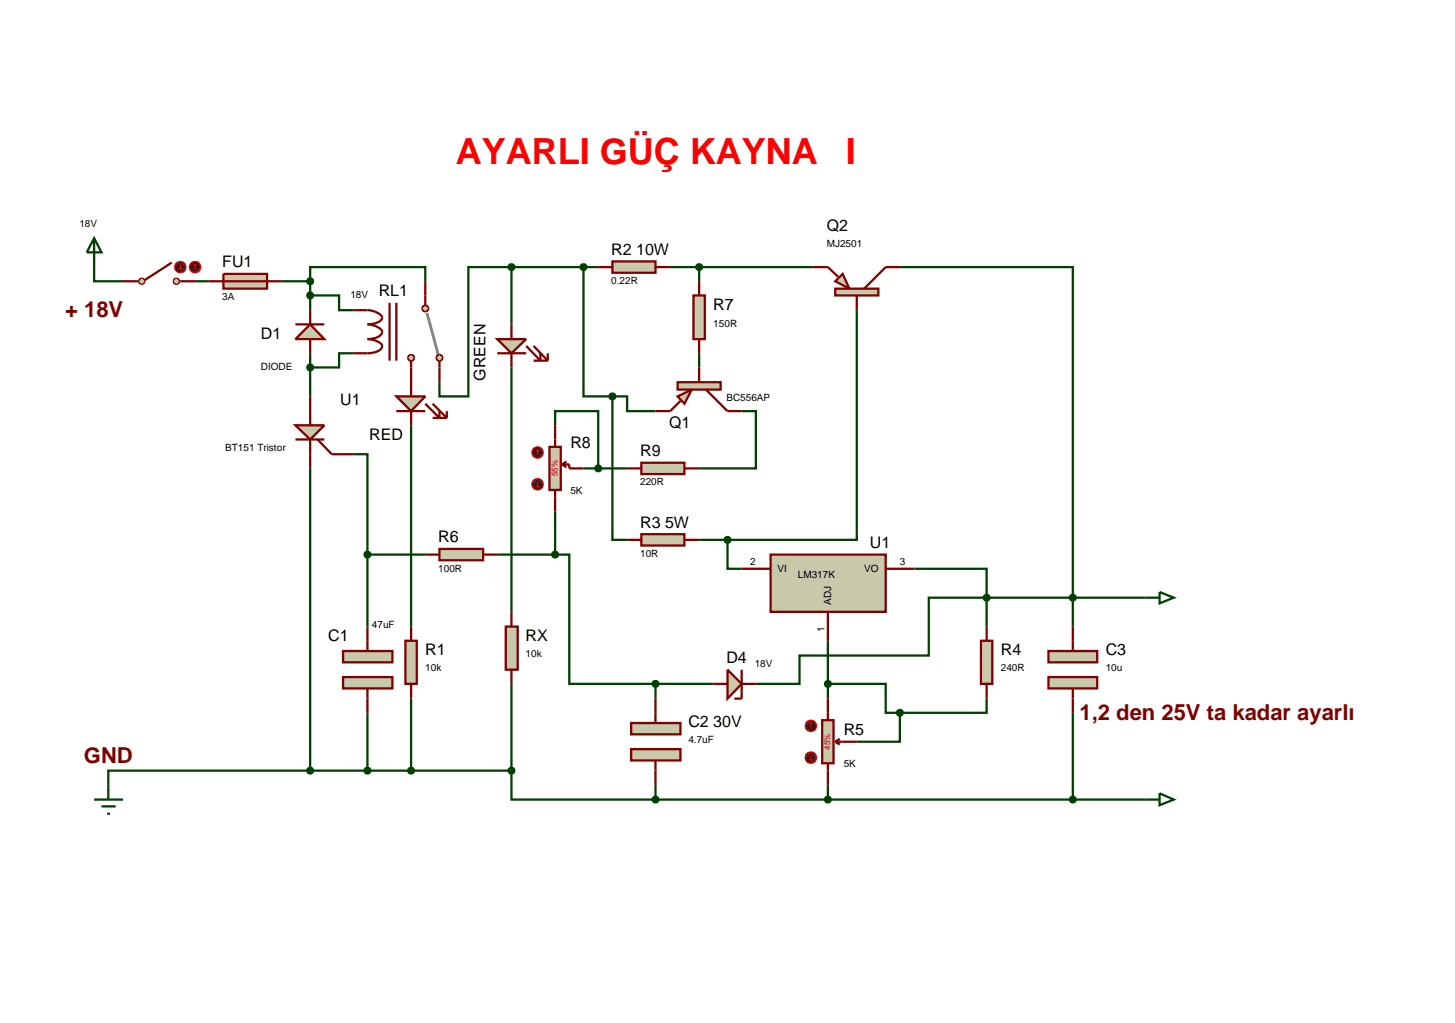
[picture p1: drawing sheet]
<svg xmlns="http://www.w3.org/2000/svg" width="257mm" height="180mm" viewBox="0 0 257 180" stroke-linecap="round" stroke-linejoin="round" font-family="sans-serif">
<g fill="none" stroke="#004000" stroke-width=".4">
<path d="M16.6 42v7.6h5.1M16.6 42l1.3 2.5h-2.6zM34.4 49.6h2.5M49.6 49.6h5.1M54.7 52.1h5.1v2.6h2.5M54.7 49.6v-2.5h20.3v2.5M54.7 49.6v5.1M90.2 47.1h-7.6v22.8h-5.1v-2.5M90.2 47.1v10.1M90.2 47.1h15.3M102.9 47.1v22.8h5.1M118.2 47.1h25.3"/>
<path d="M123.3 47.1v2.5M151.1 54.7v40.5h-22.8M158.7 47.1h30.5v63.4M54.7 62.3v7.6M62.3 62.3h-2.5v2.5h-5.1M72.5 75v35.5M90.2 64.8v43.1M97.9 75v-2.5h7.6v10.1M108 69.9h2.6v2.6h5M108 69.9v25.3h2.6M123.3 62.3v2.5M130.8 72.5h2.5v10.1h-10"/>
<path d="M54.7 82.6v53.3M62.3 80.1h2.5v17.7M64.8 97.8v12.7M64.8 97.8h10.2M87.7 97.8h10.2M97.9 97.8h2.5v22.8h15.2M97.9 90.2v7.6M102.9 82.6h7.7M123.3 95.2h5M128.3 95.2v5.1h2.5M146 113v10.2M161.3 100.3h12.7v5.1"/>
<path d="M174 105.4h-10.2v10.2h-22.8v5h-7.7M174 105.4v5.1M174 105.4h27.9M54.7 135.9h-35.6v2.5M54.7 135.9h35.5M64.8 125.7v10.2M72.5 123.2v12.7M90.2 135.9v5.1h25.4M90.2 120.6v15.3M115.6 120.6v2.6M115.6 138.4v2.6M115.6 120.6h10.2"/>
<path d="M146 120.6h10.2v5.1h2.5M146 138.4v2.6M158.7 125.7v5.1h-7.6M174 123.2v2.5h-15.3M189.2 125.7v15.3M115.6 141h86.3"/>
</g>
<path d="M75.3 55.2l2 7.4" fill="none" stroke="#808080" stroke-width=".5"/>
<g fill="#c8c8aa" stroke="#800000" stroke-width=".4">
<path d="M74.7 54l.3-.1-.5 .5zM75 53.9l.3 .1 .2 .4zM75 54.9l.5-.5-.2 .4zM74.5 54.4l.5 .5-.3-.1z"/>
<path d="M77.1 62.8l.4-.2-.5 .5zM77.5 62.6l.4 .2 .1 .3zM77.5 63.6l.5-.5-.1 .3zM77 63.1l.5 .5-.4-.2z"/>
</g>
<g fill="#c8c8aa">
<path d="M75 53.9l.5 .5-.5 .5-.5-.5z"/>
<path d="M77 63.1l.5-.5 .5 .5-.5 .5z"/>
</g>
<path d="M77.5 63.6v1.2" fill="none" stroke="#800000" stroke-width=".4"/>
<path d="M72.1 62.8l.4-.2-.5 .5zM72.5 62.6l.4 .2 .1 .3zM72.5 63.6l.5-.5-.1 .3zM72 63.1l.5 .5-.3-.1z" fill="#c8c8aa" stroke="#800000" stroke-width=".4"/>
<path d="M72 63.1l.5-.5 .5 .5-.5 .5z" fill="#c8c8aa"/>
<path d="M62.3 54.7a6.9 6.9 0 0 1 4.3 .5l.7 .5 .1 .3a1.5 1.5 0 0 1-1.3 1l-1.3 .2a2.79 2.79 0 0 1 2.6 1.3 1.5 1.5 0 0 1-1.3 1.1l-1.3 .2a2.77 2.77 0 0 1 2.6 1.2 1.5 1.5 0 0 1-1.3 1.1l-1.3 .2h-2.5M68.7 53.4v10.2M69.9 53.4v10.2M75 49.6v4.3M72.5 63.6v3.8M77.5 64.8v2.6" fill="none" stroke="#800000" stroke-width=".4"/>
<g fill="#c8c8aa" stroke="#800000" stroke-width=".3">
<path d="M30.7 49.3l.4-.2-.5 .5zM31.1 49.1l.3 .1 .2 .4zM31.6 49.6l-.1 .3-.4 .2zM30.6 49.6l.5 .5-.4-.2z"/>
<path d="M24.6 49.3l.4-.2-.5 .5zM25 49.1l.3 .1 .2 .4zM25.5 49.6l-.2 .4-.3 .1zM24.5 49.6l.5 .5-.4-.2z"/>
</g>
<g fill="#c8c8aa">
<path d="M30.6 49.6l.5-.5 .5 .5-.5 .5z"/>
<path d="M24.5 49.6l.5-.5 .5 .5-.5 .5z"/>
</g>
<path d="M21.7 49.6h2.8M30.3 46.3l-4.8 3.1M31.6 49.6h2.8" fill="none" stroke="#800000" stroke-width=".4"/>
<path d="M31.1 46.4l.7-.3-1 1zM31.8 46.1a.94 .94 0 0 1 1 1zM32.8 47.1a.94 .94 0 0 1-1 1zM30.8 47.1l1 1a.94 .94 0 0 1-1-1z" fill="#400000" stroke="#f00" stroke-width=".2"/>
<path d="M30.8 47.1l1-1 1 1-1 1z" fill="#400000"/>
<path d="M31.6 47.3l.2 .3M31.8 46.6v1M32.1 47.3l-.3 .3" fill="none" stroke="#f00" stroke-width=".2"/>
<path d="M33.7 46.4l.7-.3-1 1zM34.4 46.1a.94 .94 0 0 1 1 1zM35.4 47.1a.94 .94 0 0 1-1 1zM33.4 47.1l1 1a.94 .94 0 0 1-1-1z" fill="#400000" stroke="#f00" stroke-width=".2"/>
<path d="M33.4 47.1l1-1 1 1-1 1z" fill="#400000"/>
<path d="M34.4 46.6l-.3 .2M34.4 46.6l.2 .2M34.4 46.6v1" fill="none" stroke="#f00" stroke-width=".2"/>
<path d="M39.4 48.3h7.7v2.6h-7.7z" fill="#c8c8aa" stroke="#800000" stroke-width=".4"/>
<path d="M36.9 49.6h12.7" fill="none" stroke="#800000" stroke-width=".4"/>
<path d="M54.7 57.2l2.5 2.6h-5.1z" fill="#c8c8aa" stroke="#800000" stroke-width=".4"/>
<path d="M52.1 57.2h5.1M54.7 54.7v2.5M54.7 59.8v2.5" fill="none" stroke="#800000" stroke-width=".4"/>
<path d="M54.3 51.8l.4-.2-.5 .5zM54.7 51.6l.3 .1 .2 .4zM54.7 52.6l.5-.5-.2 .4zM54.2 52.1l.5 .5-.4-.2z" fill="#004000" stroke="#004000" stroke-width=".4"/>
<path d="M54.7 51.6l.5 .5-.5 .5-.5-.5z" fill="#004000"/>
<path d="M52.1 75h5.1l-2.5 2.5z" fill="#c8c8aa" stroke="#800000" stroke-width=".4"/>
<path d="M52.1 77.5h5.1M54.7 69.9v5.1M54.7 77.5v5.1M56 77.5l2.5 2.6h3.8" fill="none" stroke="#800000" stroke-width=".4"/>
<path d="M54.3 64.5l.4-.2-.5 .5zM54.7 64.3l.3 .1 .2 .4zM54.7 65.3l.5-.5-.2 .4zM54.2 64.8l.5 .5-.4-.2z" fill="#004000" stroke="#004000" stroke-width=".4"/>
<path d="M54.2 64.8l.5-.5 .5 .5-.5 .5z" fill="#004000"/>
<path d="M19.1 138.4v2.6M16.6 141h5.1M17.9 142.2h2.5M18.9 143.5h.5" fill="none" stroke="#004000" stroke-width=".4"/>
<path d="M54.3 49.3l.4-.2-.5 .5zM54.7 49.1l.3 .1 .2 .4zM55.2 49.6l-.2 .4-.3 .1zM54.2 49.6l.5 .5-.4-.2z" fill="#004000" stroke="#004000" stroke-width=".4"/>
<path d="M54.2 49.6l.5-.5 .5 .5-.5 .5z" fill="#004000"/>
<path d="M69.9 69.9h5.1l-2.5 2.6z" fill="#c8c8aa" stroke="#800000" stroke-width=".4"/>
<path d="M69.9 72.5h5.1M72.5 67.4v2.5M72.5 72.5v2.5M75 71.2l2.5 2.5v-1.2M76.3 71.2l2.5 2.5M76.3 73.7h2.5M78.8 72.5v1.2" fill="none" stroke="#800000" stroke-width=".4"/>
<path d="M71.5 113h2v7.6h-2z" fill="#c8c8aa" stroke="#800000" stroke-width=".4"/>
<path d="M72.5 110.5v2.5M72.5 120.6v2.6" fill="none" stroke="#800000" stroke-width=".4"/>
<path d="M108 46.1h7.6v2h-7.6z" fill="#c8c8aa" stroke="#800000" stroke-width=".4"/>
<path d="M105.5 47.1h2.5M115.6 47.1h2.6" fill="none" stroke="#800000" stroke-width=".4"/>
<path d="M87.7 59.8h5.1l-2.6 2.5z" fill="#c8c8aa" stroke="#800000" stroke-width=".4"/>
<path d="M90.2 57.2v2.6M87.7 62.3h5.1M90.2 62.3v2.5M92.8 61l2.5 2.6v-1.3M94.1 61l2.5 2.6M94.1 63.6h2.5M96.6 62.3v1.3" fill="none" stroke="#800000" stroke-width=".4"/>
<path d="M89.2 110.5h2.1v7.6h-2.1z" fill="#c8c8aa" stroke="#800000" stroke-width=".4"/>
<path d="M90.2 107.9v2.6M90.2 118.1v2.5" fill="none" stroke="#800000" stroke-width=".4"/>
<path d="M89.9 46.7l.3-.1-.5 .5zM90.2 46.6l.4 .2 .1 .3zM90.7 47.1l-.1 .3-.4 .2zM89.7 47.1l.5 .5-.4-.2z" fill="#004000" stroke="#004000" stroke-width=".4"/>
<path d="M90.2 46.6l.5 .5-.5 .5-.5-.5z" fill="#004000"/>
<g fill="#c8c8aa" stroke="#800000" stroke-width=".4">
<path d="M119.5 69.9l2.5-1.2-1.3 2.5z"/>
<path d="M119.5 67.4h7.6v1.3h-7.6z"/>
</g>
<path d="M120 70.7l-1.8 1.8h-2.6M123.3 64.8v2.6M124.5 68.7l3.8 3.8h2.5" fill="none" stroke="#800000" stroke-width=".4"/>
<path d="M122.3 52.1h2v7.7h-2z" fill="#c8c8aa" stroke="#800000" stroke-width=".4"/>
<path d="M123.3 49.6v2.5M123.3 59.8v2.5" fill="none" stroke="#800000" stroke-width=".4"/>
<g fill="#c8c8aa" stroke="#800000" stroke-width=".4">
<path d="M60.5 114.8h8.7v2h-8.7z"/>
<path d="M60.5 119.4h8.7v2h-8.7z"/>
</g>
<path d="M64.8 110.5v4.3M64.8 121.4v4.3" fill="none" stroke="#800000" stroke-width=".4"/>
<path d="M77.5 96.8h7.7v2h-7.7z" fill="#c8c8aa" stroke="#800000" stroke-width=".4"/>
<path d="M75 97.8h2.5M85.2 97.8h2.5" fill="none" stroke="#800000" stroke-width=".4"/>
<path d="M96.9 78.8h2v7.6h-2z" fill="#c8c8aa" stroke="#800000" stroke-width=".4"/>
<path d="M97.9 75v3.8M97.9 86.4v3.8M99.1 81.9l.8 .5M99.1 81.9h1.3v.7h2.5M99.9 81.4l-.8 .5" fill="none" stroke="#800000" stroke-width=".4"/>
<path d="M94.1 79.1l.7-.3-1 1zM94.8 78.8a.94 .94 0 0 1 1 1zM94.8 80.8l1-1a.94 .94 0 0 1-1 1zM93.8 79.8l1 1a.94 .94 0 0 1-1-1z" fill="#400000" stroke="#f00" stroke-width=".2"/>
<path d="M94.8 78.8l1 1-1 1-1-1z" fill="#400000"/>
<path d="M94.8 79.3l-.2 .3M94.8 79.3l.3 .3M94.8 79.3v1" fill="none" stroke="#f00" stroke-width=".2"/>
<path d="M94.1 84.7l.7-.3-1 1zM94.8 84.4a.94 .94 0 0 1 1 1zM94.8 86.4l1-1a.94 .94 0 0 1-1 1zM93.8 85.4l1 1a.94 .94 0 0 1-1-1z" fill="#400000" stroke="#f00" stroke-width=".2"/>
<path d="M94.8 84.4l1 1-1 1-1-1z" fill="#400000"/>
<path d="M94.6 85.7l.2 .2M94.8 84.9v1M95.1 85.7l-.3 .2" fill="none" stroke="#f00" stroke-width=".2"/>
<path d="M64.5 97.4l.3-.1-.5 .5zM64.8 97.3l.4 .2 .1 .3zM65.3 97.8l-.1 .3-.4 .2zM64.3 97.8l.5 .5-.4-.2z" fill="#004000" stroke="#004000" stroke-width=".4"/>
<path d="M64.8 97.3l.5 .5-.5 .5-.5-.5z" fill="#004000"/>
<path d="M72.1 135.6l.4-.2-.5 .5zM72.5 135.4l.3 .1 .2 .4zM73 135.9l-.1 .3-.4 .2zM72 135.9l.5 .5-.4-.2z" fill="#004000" stroke="#004000" stroke-width=".4"/>
<path d="M72 135.9l.5-.5 .5 .5-.5 .5z" fill="#004000"/>
<path d="M54.4 135.5l.3-.1-.5 .5zM54.7 135.4l.3 .1 .2 .4zM55.2 135.9l-.2 .4-.3 .1zM54.2 135.9l.5 .5-.4-.2z" fill="#004000" stroke="#004000" stroke-width=".4"/>
<path d="M54.7 135.4l.5 .5-.5 .5-.5-.5z" fill="#004000"/>
<path d="M64.5 135.5l.3-.1-.5 .5zM64.8 135.4l.3 .1 .2 .4zM65.3 135.9l-.1 .3-.4 .2zM64.3 135.9l.5 .5-.4-.2z" fill="#004000" stroke="#004000" stroke-width=".4"/>
<path d="M64.8 135.4l.5 .5-.5 .5-.5-.5z" fill="#004000"/>
<path d="M105.2 82.2l.3-.1-.5 .5zM105.5 82.1l.3 .1 .2 .4zM106 82.6l-.2 .4-.3 .1zM105 82.6l.5 .5-.4-.2z" fill="#004000" stroke="#004000" stroke-width=".4"/>
<path d="M105.5 82.1l.5 .5-.5 .5-.5-.5z" fill="#004000"/>
<path d="M102.6 46.7l.3-.1-.5 .5zM102.9 46.6l.4 .2 .1 .3zM102.9 47.6l.5-.5-.1 .3zM102.4 47.1l.5 .5-.4-.2z" fill="#004000" stroke="#004000" stroke-width=".4"/>
<path d="M102.9 46.6l.5 .5-.5 .5-.5-.5z" fill="#004000"/>
<path d="M113.1 81.6h7.6v2h-7.6z" fill="#c8c8aa" stroke="#800000" stroke-width=".4"/>
<path d="M110.6 82.6h2.5M120.7 82.6h2.6" fill="none" stroke="#800000" stroke-width=".4"/>
<path d="M113.1 94.2h7.6v2h-7.6z" fill="#c8c8aa" stroke="#800000" stroke-width=".4"/>
<path d="M110.6 95.2h2.5M120.7 95.2h2.6" fill="none" stroke="#800000" stroke-width=".4"/>
<path d="M107.7 69.5l.3-.1-.5 .5zM108 69.4l.4 .2 .1 .3zM108.5 69.9l-.1 .3-.4 .2zM107.5 69.9l.5 .5-.3-.1z" fill="#004000" stroke="#004000" stroke-width=".4"/>
<path d="M107.5 69.9l.5-.5 .5 .5-.5 .5z" fill="#004000"/>
<g fill="#c8c8aa" stroke="#800000" stroke-width=".4">
<path d="M147.3 49.6l1.3-1.3 1.2 2.6z"/>
<path d="M147.3 50.9h7.6v1.2h-7.6z"/>
</g>
<path d="M143.5 47.1h2.5l1.8 1.7M151.1 52.1v2.6M158.7 47.1h-2.5l-3.8 3.8" fill="none" stroke="#800000" stroke-width=".4"/>
<path d="M122.9 46.8l.4-.2-.5 .5zM123.3 46.6l.4 .2 .1 .3zM123.3 47.6l.5-.5-.1 .3zM122.8 47.1l.5 .5-.3-.1z" fill="#004000" stroke="#004000" stroke-width=".4"/>
<path d="M123.3 46.6l.5 .5-.5 .5-.5-.5z" fill="#004000"/>
<path d="M135.9 97.8h20.3v10.1h-20.3z" fill="#c8c8aa" stroke="#800000" stroke-width=".4"/>
<path d="M130.8 100.3h5.1M146 107.9v5.1M156.2 100.3h5.1" fill="none" stroke="#800000" stroke-width=".4"/>
<path d="M145 127h2v7.6h-2z" fill="#c8c8aa" stroke="#800000" stroke-width=".4"/>
<path d="M146 123.2v3.8M146 134.6v3.8M147.3 130.8l.8 .5M147.3 130.8h3.8M148.1 130.3l-.8 .5" fill="none" stroke="#800000" stroke-width=".4"/>
<path d="M142.3 127.3l.7-.3-1 1zM143 127a.94 .94 0 0 1 1 1zM143 129l1-1a.94 .94 0 0 1-1 1zM142 128l1 1a.94 .94 0 0 1-1-1z" fill="#400000" stroke="#f00" stroke-width=".2"/>
<path d="M143 127l1 1-1 1-1-1z" fill="#400000"/>
<path d="M143 127.5l-.3 .2M143 127.5l.2 .2M143 127.5v1" fill="none" stroke="#f00" stroke-width=".2"/>
<path d="M142.3 132.9l.7-.3-1 1zM143 132.6a.94 .94 0 0 1 1 1zM143 134.6l1-1a.94 .94 0 0 1-1 1zM142 133.6l1 1a.94 .94 0 0 1-1-1z" fill="#400000" stroke="#f00" stroke-width=".2"/>
<path d="M143 132.6l1 1-1 1-1-1z" fill="#400000"/>
<path d="M142.7 133.8l.3 .3M143 133.1v1M143.2 133.8l-.2 .3" fill="none" stroke="#f00" stroke-width=".2"/>
<path d="M89.9 135.5l.3-.1-.5 .5zM90.2 135.4l.3 .1 .2 .4zM90.7 135.9l-.1 .3-.4 .2zM89.7 135.9l.5 .5-.4-.2z" fill="#004000" stroke="#004000" stroke-width=".4"/>
<path d="M90.2 135.4l.5 .5-.5 .5-.5-.5z" fill="#004000"/>
<path d="M173 113h2v7.6h-2z" fill="#c8c8aa" stroke="#800000" stroke-width=".4"/>
<path d="M174 110.5v2.5M174 120.6v2.6" fill="none" stroke="#800000" stroke-width=".4"/>
<path d="M145.7 120.2l.3-.1-.5 .5zM146 120.1l.3 .1 .2 .4zM146.5 120.6l-.2 .4-.3 .1zM145.5 120.6l.5 .5-.4-.2z" fill="#004000" stroke="#004000" stroke-width=".4"/>
<path d="M146 120.1l.5 .5-.5 .5-.5-.5z" fill="#004000"/>
<g fill="#c8c8aa" stroke="#800000" stroke-width=".4">
<path d="M184.9 114.8h8.6v2h-8.6z"/>
<path d="M184.9 119.4h8.6v2h-8.6z"/>
</g>
<path d="M189.2 110.5v4.3M189.2 121.4v4.3" fill="none" stroke="#800000" stroke-width=".4"/>
<path d="M173.7 105l.3-.1-.5 .5zM174 104.9l.3 .1 .2 .4zM174 105.9l.5-.5-.2 .4zM173.5 105.4l.5 .5-.3-.1z" fill="#004000" stroke="#004000" stroke-width=".4"/>
<path d="M174 104.9l.5 .5-.5 .5-.5-.5z" fill="#004000"/>
<path d="M145.7 140.6l.3-.1-.5 .5zM146 140.5l.3 .1 .2 .4zM146 141.5l.5-.5-.2 .4zM145.5 141l.5 .5-.3-.1z" fill="#004000" stroke="#004000" stroke-width=".4"/>
<path d="M146 140.5l.5 .5-.5 .5-.5-.5z" fill="#004000"/>
<path d="M158.3 125.4l.4-.2-.5 .5zM158.7 125.2l.4 .2 .1 .3zM158.7 126.2l.5-.5-.2 .4zM158.2 125.7l.5 .5-.3-.1z" fill="#004000" stroke="#004000" stroke-width=".4"/>
<path d="M158.7 125.2l.5 .5-.5 .5-.5-.5z" fill="#004000"/>
<path d="M201.9 105.4h2.6M204.5 104.4l2.5 1-2.5 1z" fill="none" stroke="#004000" stroke-width=".4"/>
<path d="M188.9 105l.3-.1-.5 .5zM189.2 104.9l.4 .2 .1 .3zM189.7 105.4l-.1 .3-.4 .2zM188.7 105.4l.5 .5-.4-.2z" fill="#004000" stroke="#004000" stroke-width=".4"/>
<path d="M189.2 104.9l.5 .5-.5 .5-.5-.5z" fill="#004000"/>
<path d="M204.5 139.9l2.5 1.1-2.5 1zM201.9 141h2.6" fill="none" stroke="#004000" stroke-width=".4"/>
<path d="M188.8 140.7l.4-.2-.5 .5zM189.2 140.5l.4 .2 .1 .3zM189.7 141l-.1 .3-.4 .2zM188.7 141l.5 .5-.4-.2z" fill="#004000" stroke="#004000" stroke-width=".4"/>
<path d="M189.2 140.5l.5 .5-.5 .5-.5-.5z" fill="#004000"/>
<path d="M128.3 118.1l2.5 2.5-2.5 2.6z" fill="#c8c8aa" stroke="#800000" stroke-width=".4"/>
<path d="M130.8 118.1v5.1h-1.3M125.8 120.6h2.5M130.8 120.6h2.5" fill="none" stroke="#800000" stroke-width=".4"/>
<g fill="#c8c8aa" stroke="#800000" stroke-width=".4">
<path d="M111.3 127.5h8.7v2h-8.7z"/>
<path d="M111.3 132.1h8.7v2h-8.7z"/>
</g>
<path d="M115.6 123.2v4.3M115.6 134.1v4.3" fill="none" stroke="#800000" stroke-width=".4"/>
<path d="M115.3 140.6l.3-.1-.5 .5zM115.6 140.5l.3 .1 .2 .4zM116.1 141l-.2 .4-.3 .1zM115.1 141l.5 .5-.3-.1z" fill="#004000" stroke="#004000" stroke-width=".4"/>
<path d="M115.6 140.5l.5 .5-.5 .5-.5-.5z" fill="#004000"/>
<path d="M115.3 120.2l.3-.1-.5 .5zM115.6 120.1l.3 .1 .2 .4zM116.1 120.6l-.1 .3-.4 .2zM115.1 120.6l.5 .5-.4-.2z" fill="#004000" stroke="#004000" stroke-width=".4"/>
<path d="M115.6 120.1l.5 .5-.5 .5-.5-.5z" fill="#004000"/>
<path d="M97.5 97.5l.4-.2-.5 .5zM97.9 97.3l.3 .1 .2 .4zM98.4 97.8l-.1 .3-.4 .2zM97.4 97.8l.5 .5-.4-.2z" fill="#004000" stroke="#004000" stroke-width=".4"/>
<path d="M97.4 97.8l.5-.5 .5 .5-.5 .5z" fill="#004000"/>
<path d="M128 94.8l.3-.1-.5 .5zM128.3 94.7l.3 .1 .2 .4zM128.8 95.2l-.1 .3-.4 .2zM127.8 95.2l.5 .5-.4-.2z" fill="#004000" stroke="#004000" stroke-width=".4"/>
<path d="M128.3 94.7l.5 .5-.5 .5-.5-.5z" fill="#004000"/>
<text font-size="6.3" fill="#f00" x="80.4" y="28.8">AYARLI GÜÇ KAYNAĞI</text>
<g font-size="3.9" fill="#800000">
<text x="11.5" y="55.9">+ 18V</text>
<text x="190.4" y="126.9">1,2 den 25V ta kadar ayarlı</text>
<text x="14.8" y="134.5">GND</text>
</g>
<g font-size="2.8">
<text x="145.8" y="40.8">Q2</text>
<text x="39.2" y="47.2">FU1</text>
<text x="107.8" y="45">R2 10W</text>
<text x="66.8" y="52.2">RL1</text>
<text x="46" y="59.8">D1</text>
<text x="125.8" y="54.7">R7</text>
<text x="60" y="71.4">U1</text>
<text x="85.6" y="67.2" transform="rotate(-90 85.6 67.2)">GREEN</text>
<text x="65.1" y="77.6">RED</text>
<text x="118" y="75.5">Q1</text>
<text x="100.6" y="79">R8</text>
<text x="112.9" y="80.5">R9</text>
<text x="77.3" y="95.7">R6</text>
<text x="112.9" y="93.1">R3 5W</text>
<text x="153.4" y="96.6">U1</text>
<text x="57.9" y="113.1">C1</text>
<text x="92.7" y="113.1">RX</text>
<text x="75" y="115.6">R1</text>
<text x="128.1" y="117">D4</text>
<text x="176.5" y="115.6">R4</text>
<text x="195" y="115.6">C3</text>
<text x="121.4" y="128.3">C2 30V</text>
<text x="148.8" y="129.7">R5</text>
</g>
<g font-size="1.8">
<text x="14" y="40">18V</text>
<text x="145.8" y="43.6">MJ2501</text>
<text x="39.2" y="52.9">3A</text>
<text x="61.8" y="52.5">18V</text>
<text x="107.8" y="50.1">0.22R</text>
<text x="125.8" y="57.6">150R</text>
<text x="46" y="65.2">DIODE</text>
<text x="128.1" y="70.7">BC556AP</text>
<text x="39.7" y="79.6">BT151 Tristor</text>
<text x="100.6" y="87.2">5K</text>
<text x="112.9" y="85.6">220R</text>
<text x="77.3" y="100.8">100R</text>
<text x="112.9" y="98.2">10R</text>
<text x="132.3" y="99.7">2</text>
<text x="137.1" y="100.9">VI</text>
<text x="140.7" y="101.9">LM317K</text>
<text x="152.4" y="100.9">VO</text>
<text x="158.7" y="99.7">3</text>
<text x="146.6" y="106.7" transform="rotate(-90 146.6 106.7)">ADJ</text>
<text x="65.6" y="110.8">47uF</text>
<text x="145.4" y="111.5" transform="rotate(-90 145.4 111.5)">1</text>
<text x="75" y="118.4">10k</text>
<text x="92.7" y="115.9">10k</text>
<text x="133.1" y="117.6">18V</text>
<text x="176.5" y="118.4">240R</text>
<text x="195" y="118.4">10u</text>
<text x="121.4" y="131.1">4.7uF</text>
<text x="148.8" y="135.3">5K</text>
</g>
<g font-size="1.4" fill="#c00000">
<text x="98.3" y="84" transform="rotate(-90 98.3 84)">55%</text>
<text x="146.4" y="132.2" transform="rotate(-90 146.4 132.2)">45%</text>
</g>
</svg>
